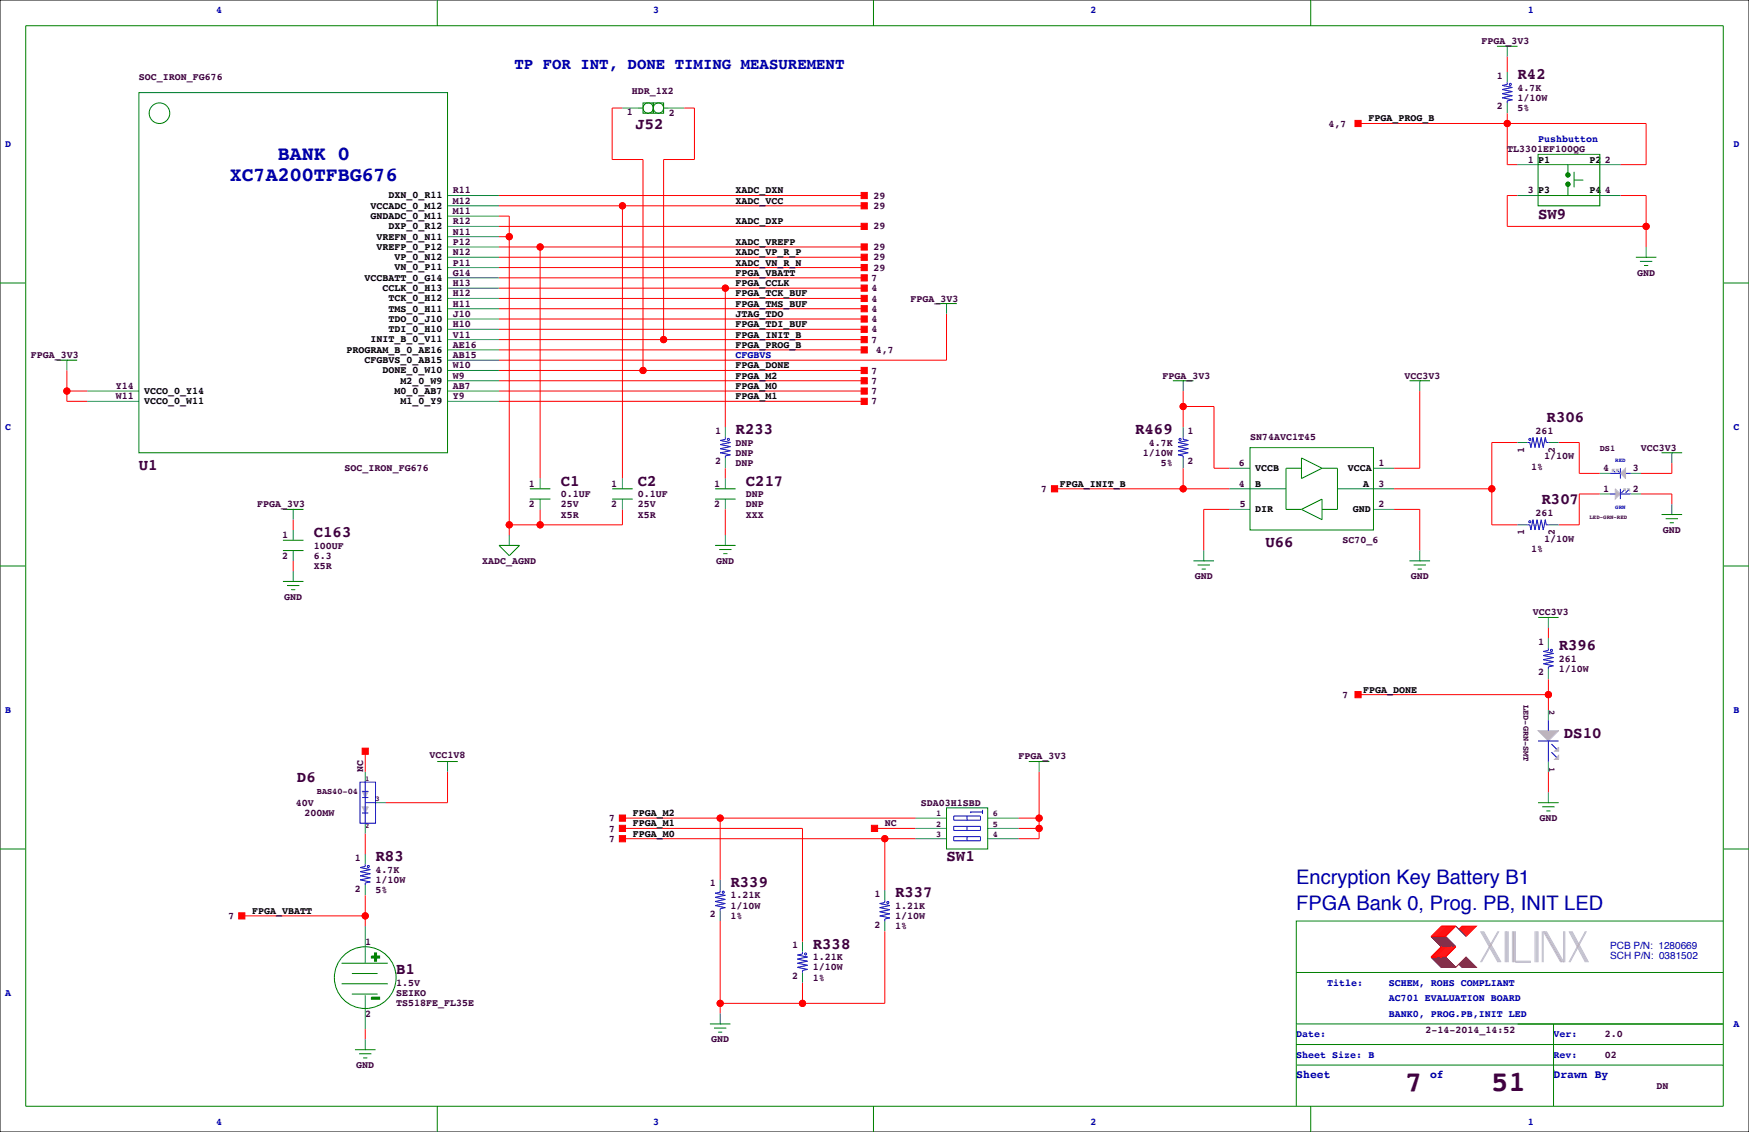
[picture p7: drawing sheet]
<svg xmlns="http://www.w3.org/2000/svg" width="432mm" height="279mm" viewBox="0 0 432 279" stroke-linecap="round" stroke-linejoin="round" font-family="sans-serif">
<path d="M0 0h431.8v279.4h-431.8z" fill="none" stroke="#000" stroke-width=".25"/>
<g fill="none" stroke="#f00" stroke-width=".25">
<path d="M372.1 14v3.8M153.7 26.7h-2.6v12.7h7.6v52M168.9 26.7h2.5v12.7h-7.6v44.4M335.3 30.5h71.1v10.1h-6.4M372.1 27.9v12.7h2.5M123.2 48.3h90.2M123.2 55.9h90.2M123.2 53.3h2.5v78.8M123.2 58.4h2.5M123.2 50.8h90.2M153.7 50.8v67.3M374.6 48.3h-2.5v7.6h34.3"/>
<path d="M400 48.3h6.4v12.7M123.2 63.5h90.2M123.2 66h90.2M123.2 61h90.2M123.2 76.2h90.2M123.2 68.6h90.2M123.2 73.7h90.2M123.2 78.7h90.2M123.2 71.1h90.2M133.3 61v57.1M179.1 71.1v34.3M233.7 77.5v11.4h-110.5"/>
<path d="M16.5 91.4v7.7h5.1M16.5 96.5h5.1M123.2 91.4h90.2M123.2 96.5h90.2M123.2 99.1h90.2M123.2 86.4h90.2M123.2 94h90.2M123.2 81.3h90.2M123.2 83.8h90.2M292.1 96.5v8.9M350.5 96.5v19.1h-6.3M179.1 115.6v2.5"/>
<path d="M292.1 100.3h7.6v15.3h3.8M292.1 115.6v5.1M374.6 109.2h-6.3v20.3h6.3M384.8 109.2h5.1v7.6h5.1M412.7 114.3v2.5h-7.6M72.4 128.3v2.5M72.4 138.4v2.6M133.3 125.7v3.8M153.7 125.7v3.8h-28M179.1 125.7v6.4M260.3 120.7h43.2M303.5 125.7h-6.3v10.2"/>
<path d="M344.2 125.7h6.3v10.2M344.2 120.7h24.1M395 121.9h-5.1v7.6h-5.1M405.1 121.9h7.6v2.6M382.3 154.9v2.6M335.3 171.4h47M382.3 167.6v7.7M90.2 185.4v5.1M110.5 190.5v7.6h-15.3M256.5 190.5v16.5h-5M382.3 190.5v5.1M90.2 205.7v5.1"/>
<path d="M153.7 204.5h44.4v27.9M153.7 201.9h72.4M153.7 207h72.4M177.8 201.9v15.3M215.9 204.5h10.2M218.4 207v12.7M251.5 204.5h5M251.5 201.9h5M59.7 226.1h30.5M90.2 221v7.6M177.8 227.3v22.9M218.4 229.9v17.7h-40.6"/>
<path d="M355.9 233.7l-2.6 2.5h3.6l2.5-2.5M355.9 228.6h3.5l-2.5 2.5h-3.6zM356.1 233.7l-2.5 2.5M356.1 228.6l-2.5 2.5M356.4 233.7l-2.6 2.5M356.4 228.6l-2.6 2.5M356.6 233.7l-2.5 2.5M356.6 228.6l-2.5 2.5M356.9 233.7l-2.6 2.5M356.9 228.6l-2.6 2.5M357.1 233.7l-2.5 2.5M357.1 228.6l-2.5 2.5"/>
<path d="M357.4 233.7l-2.6 2.5M357.4 228.6l-2.6 2.5M357.6 233.7l-2.5 2.5M357.6 228.6l-2.5 2.5M357.9 233.7l-2.6 2.5M357.9 228.6l-2.6 2.5M358.1 233.7l-2.5 2.5M358.1 228.6l-2.5 2.5M358.4 233.7l-2.5 2.5M358.4 228.6l-2.5 2.5M358.6 233.7l-2.5 2.5M358.6 228.6l-2.5 2.5"/>
<path d="M358.9 233.7l-2.5 2.5M358.9 228.6l-2.5 2.5M359.2 233.7l-2.6 2.5M359.2 228.6l-2.6 2.5M360.2 229.4l.7-.8h3.6l-2.6 2.5M361.2 228.6l-.8 .8M361.4 228.6l-1 1M361.7 228.6l-1 1M361.9 228.6l-1.2 1.3M362.2 228.6l-1.3 1.3M362.5 228.6l-1.6 1.5M362.7 228.6l-1.5 1.5"/>
<path d="M363 228.6l-1.8 1.8M363.2 228.6l-1.8 1.8M363.5 228.6l-2.1 2M363.7 228.6l-2 2M364 228.6l-2.3 2.3M364.2 228.6l-2.3 2.3M90.2 254v2.5M198.1 242.6v5"/>
<circle cx="372.1" cy="30.5" r=".76"/>
<circle cx="125.7" cy="58.4" r=".76"/>
<circle cx="153.7" cy="50.8" r=".76"/>
<circle cx="406.4" cy="55.9" r=".76"/>
<circle cx="133.4" cy="61" r=".76"/>
<circle cx="179.1" cy="71.1" r=".76"/>
<circle cx="16.5" cy="96.5" r=".76"/>
<circle cx="158.8" cy="91.4" r=".76"/>
<circle cx="163.8" cy="83.8" r=".76"/>
<circle cx="292.1" cy="100.3" r=".76"/>
<circle cx="125.7" cy="129.5" r=".76"/>
<circle cx="133.4" cy="129.5" r=".76"/>
<circle cx="292.1" cy="120.6" r=".76"/>
<circle cx="368.3" cy="120.6" r=".76"/>
<circle cx="382.3" cy="171.4" r=".76"/>
<circle cx="177.8" cy="201.9" r=".76"/>
<circle cx="218.4" cy="207" r=".76"/>
<circle cx="256.5" cy="204.5" r=".76"/>
<circle cx="256.5" cy="201.9" r=".76"/>
<circle cx="90.2" cy="226.1" r=".76"/>
<circle cx="177.8" cy="247.6" r=".76"/>
<circle cx="198.1" cy="247.6" r=".76"/>
</g>
<g fill="#f00" stroke="#f00" stroke-width=".25">
<path d="M215.1 203.7h1.6v1.5h-1.6z" fill-rule="evenodd"/>
<path d="M259.6 119.9h1.5v1.5h-1.5z" fill-rule="evenodd"/>
<path d="M152.9 201.2h1.5v1.5h-1.5z" fill-rule="evenodd"/>
<path d="M152.9 206.2h1.5v1.6h-1.5z" fill-rule="evenodd"/>
<path d="M212.6 90.7h1.5v1.5h-1.5z" fill-rule="evenodd"/>
<path d="M212.6 47.5h1.5v1.5h-1.5z" fill-rule="evenodd"/>
<path d="M212.6 62.7h1.5v1.6h-1.5z" fill-rule="evenodd"/>
<path d="M212.6 65.3h1.5v1.5h-1.5z" fill-rule="evenodd"/>
<path d="M212.6 85.6h1.5v1.5h-1.5z" fill-rule="evenodd"/>
<path d="M212.6 93.2h1.5v1.5h-1.5z" fill-rule="evenodd"/>
<path d="M212.6 98.3h1.5v1.5h-1.5z" fill-rule="evenodd"/>
<path d="M212.6 55.1h1.5v1.5h-1.5z" fill-rule="evenodd"/>
<path d="M212.6 60.2h1.5v1.5h-1.5z" fill-rule="evenodd"/>
<path d="M212.6 75.4h1.5v1.6h-1.5z" fill-rule="evenodd"/>
<path d="M212.6 80.5h1.5v1.5h-1.5z" fill-rule="evenodd"/>
<path d="M212.6 67.8h1.5v1.5h-1.5z" fill-rule="evenodd"/>
<path d="M212.6 72.9h1.5v1.5h-1.5z" fill-rule="evenodd"/>
<path d="M212.6 78h1.5v1.5h-1.5z" fill-rule="evenodd"/>
<path d="M212.6 83.1h1.5v1.5h-1.5z" fill-rule="evenodd"/>
<path d="M212.6 95.8h1.5v1.5h-1.5z" fill-rule="evenodd"/>
<path d="M212.6 70.4h1.5v1.5h-1.5z" fill-rule="evenodd"/>
<path d="M212.6 50h1.5v1.6h-1.5z" fill-rule="evenodd"/>
<path d="M334.5 29.7h1.5v1.5h-1.5z" fill-rule="evenodd"/>
<path d="M89.4 184.7h1.5v1.5h-1.5z" fill-rule="evenodd"/>
<path d="M58.9 225.3h1.6v1.5h-1.6z" fill-rule="evenodd"/>
<path d="M334.5 170.7h1.5v1.5h-1.5z" fill-rule="evenodd"/>
<path d="M152.9 203.7h1.5v1.5h-1.5z" fill-rule="evenodd"/>
<circle cx="292.1" cy="100.3" r=".76"/>
<circle cx="368.3" cy="120.6" r=".76"/>
<circle cx="292.1" cy="120.6" r=".76"/>
<circle cx="177.8" cy="201.9" r=".76"/>
<circle cx="218.4" cy="207" r=".76"/>
<circle cx="406.4" cy="55.9" r=".76"/>
<circle cx="158.8" cy="91.4" r=".76"/>
<circle cx="16.5" cy="96.5" r=".76"/>
<circle cx="133.4" cy="61" r=".76"/>
<circle cx="163.8" cy="83.8" r=".76"/>
<circle cx="179.1" cy="71.1" r=".76"/>
<circle cx="125.7" cy="58.4" r=".76"/>
<circle cx="133.4" cy="129.5" r=".76"/>
<circle cx="125.7" cy="129.5" r=".76"/>
<circle cx="153.7" cy="50.8" r=".76"/>
<circle cx="372.1" cy="30.5" r=".76"/>
<circle cx="90.2" cy="226.1" r=".76"/>
<circle cx="198.1" cy="247.6" r=".76"/>
<circle cx="177.8" cy="247.6" r=".76"/>
<circle cx="256.5" cy="201.9" r=".76"/>
<circle cx="256.5" cy="204.5" r=".76"/>
<circle cx="382.3" cy="171.4" r=".76"/>
</g>
<g fill="none" stroke="#008080" stroke-width=".25">
<path d="M372.1 11.4v2.6M372.1 17.8v2.5M153.7 26.7h3.8M165.1 26.7h3.8M372.1 25.4v2.5M110.5 48.3h12.7M110.5 58.4h12.7M110.5 55.9h12.7M110.5 53.3h12.7M110.5 50.8h12.7M374.6 48.3h5.1M374.6 40.6h5.1"/>
<path d="M395 48.3h5M395 40.6h5M110.5 78.7h12.7M110.5 76.2h12.7M110.5 73.7h12.7M110.5 71.1h12.7M110.5 68.6h12.7M110.5 66h12.7M110.5 63.5h12.7M110.5 61h12.7M233.7 74.9v2.6M406.4 61v2.5"/>
<path d="M16.5 88.9v2.5M21.6 99.1h12.7M21.6 96.5h12.7M110.5 99.1h12.7M110.5 96.5h12.7M110.5 94h12.7M110.5 91.4h12.7M110.5 88.9h12.7M110.5 86.4h12.7M110.5 83.8h12.7M110.5 81.3h12.7M292.1 94v2.5"/>
<path d="M350.5 94v2.5M133.3 118.1v2.6M153.7 118.1v2.6M179.1 105.4v2.5M179.1 113v2.6M179.1 118.1v2.6M292.1 105.4v2.5M292.1 113v2.6M303.5 115.6h5.1M339.1 115.6h5.1M374.6 109.2h2.6M382.3 109.2h2.5"/>
<path d="M395 116.8h2.5M402.6 116.8h2.5M412.7 111.8v2.5M72.4 125.7v2.6M72.4 130.8v2.5M72.4 135.9v2.5M125.7 132.1v2.5M133.3 123.2v2.5M153.7 123.2v2.5M179.1 123.2v2.5M179.1 132.1v2.5M297.2 135.9v2.5"/>
<path d="M303.5 125.7h5.1M303.5 120.7h14M330.2 120.7h14M339.1 125.7h5.1M350.5 135.9v2.5M374.6 129.5h2.6M382.3 129.5h2.5M395 121.9h2.5M402.6 121.9h2.5M412.7 124.5v2.5M72.4 141v2.5M382.3 152.4v2.5"/>
<path d="M382.3 157.5v2.5M382.3 165.1v2.5M382.3 175.3v2.5M90.2 190.5v2.5M92.7 198.1h2.5M110.5 188v2.5M256.5 188v2.5M382.3 188v2.5M382.3 195.6v2.5M90.2 203.2v2.5M90.2 210.8v2.6M90.2 218.4v2.6"/>
<path d="M177.8 217.2v2.5M218.4 219.7v2.5M226.1 207h7.6M226.1 204.5h7.6M226.1 201.9h7.6M243.8 207h7.7M243.8 204.5h7.7M243.8 201.9h7.7M90.2 228.6v9.1M177.8 224.8v2.5M198.1 232.4v2.5M218.4 227.3v2.6"/>
<path d="M90.2 245.6v8.4M90.2 256.5v2.6M177.8 250.2v2.5M198.1 240v2.6"/>
</g>
<g fill="none" stroke="#008000" stroke-width=".25">
<path d="M6.3 6.4h419.1v266.6h-419.1zM107.9 0v6.4M215.6 0v6.4M323.6 0v6.4M369.6 11.4h5M372.1 11.4h.1M34.3 22.9h76.2v88.9h-76.2zM157.5 26.7h1.2M158.7 25.4h2.6v2.5h-2.6zM161.3 25.4h2.5v2.5h-2.5zM163.8 26.7h1.3M379.7 38.1h15.3v12.7h-15.3z"/>
<path d="M379.7 40.6h15.3M379.7 48.3h15.3M387.1 40.6v2.1M387.1 46v2.3M388.6 42.4v3.8M388.6 44.4h2.3M0 69.8h6.3M231.1 74.9h5.1M233.7 74.9h.1M403.9 63.5h5M404.9 64.5h3M405.9 65.5h1"/>
<path d="M406.4 63.5h.1M425.4 69.8h6.4M14 88.9h5M16.5 88.9h.1M289.6 94h5M292.1 94h.1M348 94h5.1M350.5 94h.1M308.6 110.5h30.5v20.3h-30.5zM321.3 113l5.1 2.6-5.1 2.5zM321.3 115.6h-3.8v10.1h3.8M326.4 115.6h3.8v10.1h-3.8"/>
<path d="M410.2 111.8h5.1M412.7 111.8h.1M0 139.7h6.3M69.8 125.7h5.1M69.8 135.9h5.1M69.8 133.3h5.1M72.4 125.7h.1M123.2 134.6h5.1l-2.6 2.6zM125.7 134.6h.1M130.8 123.2h5.1M130.8 120.7h5.1M151.1 123.2h5.1"/>
<path d="M151.1 120.7h5.1M176.5 134.6h5.1M176.5 123.2h5.1M176.5 120.7h5.1M177.5 135.6h3.1M178.6 136.7h1M179.1 134.6h.1M294.6 138.4h5.1M295.7 139.4h3M297.2 138.4h.1M321.3 125.7l5.1-2.5v5.1zM348 138.4h5.1"/>
<path d="M349 139.4h3M350.5 138.4h.1M410.2 127h5.1M411.2 128h3.1M412.2 129h1.1M412.7 127h.1M425.4 139.7h6.4M69.8 143.5h5.1M70.9 144.5h3M71.9 145.5h1M72.4 143.5h.1M296.7 140.5h1"/>
<path d="M350 140.5h1M379.7 152.4h5.1M382.3 152.4h.1M107.9 188h5.1M110.5 188h.1M233.7 199.4h10.1v10.1h-10.1zM254 188h5.1M256.5 188h.1M379.7 198.1h5.1M380.7 199.1h3.1M382.3 198.1h.1M0 209.5h6.3"/>
<path d="M381.8 200.2h1M425.4 209.5h6.4M80 236.2h.1M84.3 237.7h11.5M90.2 233.7h.1M425.4 227.3h-105.4v35.6M84.3 242.8h11.5M86.9 245.4h6.3M86.9 240.3h6.3M87.6 259.1h5.1M90.2 259.1h.1M175.3 252.7h5"/>
<path d="M176.3 253.7h3M177.3 254.8h1M177.8 252.7h.1M320 257.8h105.4M320 252.7h105.4M320 240h105.4M383.5 252.7v20.3M88.6 260.1h3.1M89.7 261.1h1M107.9 273v6.4M215.6 273v6.4M320 262.9v10.1"/>
<path d="M320 262.9h105.4M323.6 273v6.4M383.5 264.2h.1"/>
<circle cx="39.4" cy="27.9" r="2.54"/>
<circle cx="160" cy="26.7" r="1.27"/>
<circle cx="162.6" cy="26.7" r="1.27"/>
<circle cx="387.1" cy="43.2" r=".51"/>
<circle cx="387.1" cy="45.5" r=".51"/>
<circle cx="90.2" cy="241.3" r="7.6"/>
</g>
<g fill="none" stroke="#00f" stroke-width=".25">
<path d="M372.1 20.3v.5l-1.3 .3 2.6 .5-2.6 .5 2.6 .5-2.6 .5 2.6 .5-2.6 .5 2.6 .5-1.3 .3v.5M179.1 107.9v.6l-1.3 .2 2.5 .5-2.5 .5 2.5 .5-2.5 .5 2.5 .6-2.5 .5 2.5 .5-1.2 .2v.5M292.1 107.9v.6l1.3 .2-2.6 .5 2.6 .5-2.6 .5 2.6 .5-2.6 .6 2.6 .5-2.6 .5 1.3 .2v.5M377.2 109.2h.5l.3 1.3 .5-2.6 .5 2.6 .5-2.6 .5 2.6 .5-2.6 .5 2.6 .5-2.6 .3 1.3h.5M397.5 116.8h2.5M398 115.8l.8 .8M399 115.8l.8 .8M400 115.6v2.5M401.3 116.8h1.3M377.2 129.5h.5l.3 1.3 .5-2.5 .5 2.5 .5-2.5 .5 2.5 .5-2.5 .5 2.5 .5-2.5 .3 1.2h.5M397.5 121.9h1.3M400 121.9h2.6"/>
<path d="M400 120.7v2.5M401.1 120.9l-.8 .8M402.1 120.9l-.8 .8M382.3 160v.5l-1.3 .3 2.5 .5-2.5 .5 2.5 .5-2.5 .5 2.5 .5-2.5 .5 2.5 .5-1.2 .3v.5M382.3 177.8v2.5M88.9 193h3.8v10.2h-3.8zM89.4 195.3h1.5M89.4 196.8h1.5M90.2 198.1h2.5M90.2 193v10.2M242.6 199.9v1M379.7 182.9h5.1"/>
<path d="M382.3 182.9v5.1M383 183.6l1.3 1.3M383 185.7l1.3 1.2M89.4 200.7h1.5M90.2 213.4v.5l-1.3 .2 2.5 .5-2.5 .5 2.5 .5-2.5 .6 2.5 .5-2.5 .5 2.5 .5-1.2 .2v.5M177.8 219.7v.5l-1.3 .3 2.6 .5-2.6 .5 2.6 .5-2.6 .5 2.6 .5-2.6 .5 2.6 .5-1.3 .3v.5M235.5 201.4h6.6v1h-6.6zM235.5 204h6.6v1h-6.6zM235.5 206.5h6.6v1h-6.6zM238.8 201.4v1M238.8 204v1M238.8 206.5v1"/>
<path d="M242.6 200.4h-3.1l.3 .3M198.1 234.9v.6l-1.3 .2 2.6 .5-2.6 .5 2.6 .5-2.6 .5 2.6 .6-2.6 .5 2.6 .5-1.3 .2v.5M218.4 222.2v.6l-1.2 .2 2.5 .5-2.5 .5 2.5 .5-2.5 .5 2.5 .6-2.5 .5 2.5 .5-1.3 .2v.5"/>
<circle cx="372.9" cy="20.8" r=".25"/>
<circle cx="179.8" cy="108.5" r=".25"/>
<circle cx="291.3" cy="108.5" r=".25"/>
<circle cx="377.7" cy="108.5" r=".25"/>
<circle cx="377.7" cy="128.8" r=".25"/>
<circle cx="383" cy="160.5" r=".25"/>
<circle cx="90.9" cy="213.9" r=".25"/>
<circle cx="178.6" cy="220.2" r=".25"/>
<circle cx="198.9" cy="235.5" r=".25"/>
<circle cx="219.2" cy="222.8" r=".25"/>
</g>
<g fill="#c0c0c0" stroke="#c0c0c0" stroke-width=".25">
<path d="M398.8 120.7l1.2 1.2-1.2 1.3z" fill-rule="evenodd"/>
<path d="M401.8 120.7h.5v.5z" fill-rule="evenodd"/>
<path d="M401.3 115.6v2.5l-1.3-1.3z" fill-rule="evenodd"/>
<path d="M399 115.8h.5l-.5 .5z" fill-rule="evenodd"/>
<path d="M398 115.8h.5l-.5 .5z" fill-rule="evenodd"/>
<path d="M400.8 120.7h.5v.5z" fill-rule="evenodd"/>
<path d="M89.4 195.3h1.5l-.7 1.5z" fill-rule="evenodd"/>
<path d="M89.4 199.1h1.5l-.7 1.6z" fill-rule="evenodd"/>
<path d="M379.7 180.3h5.1l-2.5 2.6z" fill-rule="evenodd"/>
<path d="M384.8 184.4v1h-1z" fill-rule="evenodd"/>
<path d="M383.8 187.5l1-1.1v1.1z" fill-rule="evenodd"/>
</g>
<g fill="#008000" stroke="#008000" stroke-width=".25">
<path d="M91.7 246.1h2v.5h-2z" fill-rule="evenodd"/>
<path d="M92.5 235.2h.5v.8h.7v.5h-.7v.7h-.5v-.7h-.8v-.5h.8z" fill-rule="evenodd"/>
<circle cx="387.1" cy="45.5" r=".51"/>
<circle cx="387.1" cy="43.2" r=".51"/>
</g>
<g fill="none" stroke="#800000" stroke-width=".25">
<path d="M353.3 236.2l2.6 2.6h3.5M353.3 231.1l2.6 2.6M353.6 231.1l2.5 2.6M353.6 236.2l2.5 2.6M353.8 231.1l2.6 2.6M353.8 236.2l2.6 2.6M354.1 231.1l2.5 2.6M354.1 236.2l2.5 2.6M354.3 231.1l2.6 2.6M354.3 236.2l2.6 2.6M354.6 231.1l2.5 2.6M354.6 236.2l2.5 2.6"/>
<path d="M354.8 231.1l2.6 2.6M354.8 236.2l2.6 2.6M355.1 231.1l2.5 2.6M355.1 236.2l2.5 2.6M355.3 231.1l2.6 2.6M355.3 236.2l2.6 2.6M355.6 231.1l2.5 2.6M355.6 236.2l2.5 2.6M355.9 231.1l2.5 2.6M355.9 236.2l2.5 2.6M356.1 231.1l2.5 2.6M356.1 236.2l2.5 2.6"/>
<path d="M356.4 231.1l2.5 2.6M356.4 236.2l2.5 2.6M356.6 231.1l2.6 2.6M356.6 236.2l2.6 2.6M356.9 231.1l2.5 2.6M356.9 236.2l2.5 2.6M359.4 228.6l2.5 2.5M360.2 238l.7 .8h3.6l-2.6-2.6-2.5 2.6M360.4 237.7l1 1.1M360.4 238l.8 .8M360.7 237.5l1.2 1.3M360.7 237.7l1 1.1"/>
<path d="M360.9 237.2l1.6 1.6M360.9 237.5l1.3 1.3M361.2 237l1.8 1.8M361.2 237.2l1.5 1.6M361.4 236.7l2.1 2.1M361.4 237l1.8 1.8M361.7 236.5l2.3 2.3M361.7 236.7l2 2.1M361.9 236.5l2.3 2.3"/>
</g>
<g fill="none" stroke="#c0c0c0" stroke-width=".25">
<path d="M365.5 229.9l4.3 7.6M365.8 229.9l4.3 7.6M366 229.9l4.3 7.6M366.3 229.9l4.3 7.6M369.8 229.9l-4.3 7.6M370.1 229.9l-4.3 7.6M371.6 229.9v7.6M371.9 229.9v7.6M372.1 229.9v7.6M372.4 229.9v7.6M373.4 229.9v7.6M373.6 229.9v7.6"/>
<path d="M373.9 229.9v7.6M374.1 229.9v7.6h3.9M374.1 237.2h3.9M379 229.9v7.6M379.2 229.9v7.6M379.5 229.9v7.6M379.7 229.9v7.6M380.7 229.9v7.6M381 237.5v-7.6l4.3 7.6M381.3 229.9l4.3 7.6M381.5 229.9l4.3 7.6M381.8 229.9l4.3 7.6v-7.6"/>
<path d="M386.3 229.9v7.6M387.3 229.9l4.1 7.6M387.6 229.9l4.1 7.6M387.9 229.9l4 7.6M388.1 229.9l4.1 7.6M391.4 229.9l-4.1 7.6M391.7 229.9l-4.1 7.6"/>
</g>
<g font-size="7.1" fill="#400040">
<text x="347" y="269.3">7</text>
<text x="368.2" y="269.3">51</text>
</g>
<g font-size="4.9" fill="#0000a0">
<text x="68.6" y="39.5">BANK 0</text>
<text x="56.7" y="44.6">XC7A200TFBG676</text>
<text x="320" y="218.2">Encryption Key Battery B1</text>
<text x="320" y="224.6">FPGA Bank 0, Prog. PB, INIT LED</text>
</g>
<text font-size="3.9" fill="#0000a0" x="127" y="17">TP FOR INT, DONE TIMING MEASUREMENT</text>
<g font-size="3.9" fill="#400040">
<text x="374.6" y="19.5">R42</text>
<text x="156.8" y="31.7">J52</text>
<text x="379.7" y="54.1">SW9</text>
<text x="181.6" y="107.2">R233</text>
<text x="280.2" y="107.2">R469</text>
<text x="381.8" y="104.1">R306</text>
<text x="34.3" y="116">U1</text>
<text x="138.4" y="119.9">C1</text>
<text x="157.5" y="119.9">C2</text>
<text x="184.1" y="119.9">C217</text>
<text x="380.6" y="124.5">R307</text>
<text x="77.5" y="132.6">C163</text>
<text x="312.4" y="135.1">U66</text>
<text x="384.8" y="160.5">R396</text>
<text x="386.1" y="182.1">DS10</text>
<text x="73.3" y="193">D6</text>
<text x="92.7" y="212.6">R83</text>
<text x="233.7" y="212.6">SW1</text>
<text x="180.3" y="218.9">R339</text>
<text x="221" y="221.5">R337</text>
<text x="200.7" y="234.2">R338</text>
<text x="97.8" y="240.5">B1</text>
</g>
<g font-size="2.8" fill="#0000a0">
<text x="320" y="266.1">Sheet</text>
<text x="353.1" y="266.1">of</text>
<text x="383.5" y="266.1">Drawn By</text>
</g>
<g font-size="2.5" fill="#0000a0">
<text x="53.3" y="3.3">4</text>
<text x="161.3" y="3.3">3</text>
<text x="269.2" y="3.3">2</text>
<text x="377.2" y="3.3">1</text>
<text x="379.7" y="35.1">Pushbutton</text>
<text x="1.3" y="36.3">D</text>
<text x="428" y="36.3">D</text>
<text x="181.6" y="88.4">CFGBVS</text>
<text x="1.3" y="106.2">C</text>
<text x="428" y="106.2">C</text>
<text x="1.3" y="176">B</text>
<text x="428" y="176">B</text>
<text x="397.5" y="236.8">SCH P/N: 0381502</text>
<text x="397.5" y="234.2">PCB P/N: 1280669</text>
<text x="1.3" y="245.9">A</text>
<text x="327.7" y="243.3">Title:</text>
<text x="342.9" y="243.3">SCHEM, ROHS COMPLIANT</text>
<text x="342.9" y="247.1">AC701 EVALUATION BOARD</text>
<text x="342.9" y="251">BANK0, PROG.PB,INIT LED</text>
<text x="320" y="256">Date:</text>
<text x="383.5" y="256">Ver:</text>
<text x="428" y="253.5">A</text>
<text x="320" y="261.1">Sheet Size: B</text>
<text x="383.5" y="261.1">Rev:</text>
<text x="53.3" y="277.6">4</text>
<text x="161.3" y="277.6">3</text>
<text x="269.2" y="277.6">2</text>
<text x="377.2" y="277.6">1</text>
</g>
<g font-size="2.5" fill="#400040">
<text x="365.8" y="10.9">FPGA_3V3</text>
<text x="34.3" y="19.8">SOC_IRON_FG676</text>
<text x="156" y="23.2">HDR_1X2</text>
<text x="369.6" y="19.4">1</text>
<text x="374.6" y="22.4">4.7K</text>
<text x="154.7" y="28.3">1</text>
<text x="165.1" y="28.7">2</text>
<text x="369.6" y="27">2</text>
<text x="374.6" y="24.9">1/10W</text>
<text x="374.6" y="27.4">5%</text>
<text x="328" y="31.2">4,7</text>
<text x="372.1" y="37.6">TL3301EF100QG</text>
<text x="377.2" y="40.1">1</text>
<text x="396.2" y="40.1">2</text>
<text x="111.8" y="47.8">R11</text>
<text x="377.2" y="47.8">3</text>
<text x="396.2" y="47.8">4</text>
<text x="111.8" y="52.8">M11</text>
<text x="111.8" y="50.3">M12</text>
<text x="215.7" y="51.6">29</text>
<text x="215.7" y="49">29</text>
<text x="111.8" y="57.9">N11</text>
<text x="111.8" y="55.4">R12</text>
<text x="215.7" y="56.6">29</text>
<text x="111.8" y="65.5">P11</text>
<text x="111.8" y="63">N12</text>
<text x="111.8" y="60.5">P12</text>
<text x="215.7" y="61.7">29</text>
<text x="215.7" y="64.3">29</text>
<text x="111.8" y="70.6">H13</text>
<text x="111.8" y="68.1">G14</text>
<text x="215.2" y="71.9">4</text>
<text x="215.2" y="69.3">7</text>
<text x="215.7" y="66.8">29</text>
<text x="404.2" y="68.1">GND</text>
<text x="111.8" y="75.7">H11</text>
<text x="111.8" y="73.2">H12</text>
<text x="215.2" y="74.4">4</text>
<text x="215.2" y="77">4</text>
<text x="224.8" y="74.4">FPGA_3V3</text>
<text x="111.8" y="83.3">V11</text>
<text x="111.8" y="80.8">H10</text>
<text x="111.8" y="78.2">J10</text>
<text x="215.2" y="79.5">4</text>
<text x="215.2" y="82">4</text>
<text x="7.6" y="88.4">FPGA_3V3</text>
<text x="111.8" y="88.4">AB15</text>
<text x="111.8" y="85.9">AE16</text>
<text x="215.2" y="84.6">7</text>
<text x="216.2" y="87.1">4,7</text>
<text x="111.8" y="93.5">W9</text>
<text x="111.8" y="90.9">W10</text>
<text x="215.2" y="94.7">7</text>
<text x="215.2" y="92.2">7</text>
<text x="287" y="93.5">FPGA_3V3</text>
<text x="346.7" y="93.5">VCC3V3</text>
<text x="28.6" y="98.6">W11</text>
<text x="28.6" y="96">Y14</text>
<text x="111.8" y="98.6">Y9</text>
<text x="111.8" y="96">AB7</text>
<text x="215.2" y="97.3">7</text>
<text x="215.2" y="99.8">7</text>
<text x="176.5" y="107">1</text>
<text x="293.2" y="107">1</text>
<text x="379.1" y="107">261</text>
<text x="181.6" y="110">DNP</text>
<text x="181.6" y="112.5">DNP</text>
<text x="282.2" y="112.5">1/10W</text>
<text x="283.6" y="110">4.7K</text>
<text x="308.6" y="108.7">SN74AVC1T45</text>
<text x="376.3" y="111.8" transform="rotate(-90 376.3 111.8)">1</text>
<text x="381.2" y="113.4">1/10W</text>
<text x="383.9" y="111.8" transform="rotate(-90 383.9 111.8)">2</text>
<text x="405.1" y="111.3">VCC3V3</text>
<text x="85.1" y="116.3">SOC_IRON_FG676</text>
<text x="176.5" y="114.6">2</text>
<text x="181.6" y="115.1">DNP</text>
<text x="286.6" y="115.1">5%</text>
<text x="293.2" y="114.6">2</text>
<text x="305.9" y="115.1">6</text>
<text x="340.4" y="115.1">1</text>
<text x="378" y="115.9">1%</text>
<text x="395.8" y="116.3">4</text>
<text x="403.1" y="116.3">3</text>
<text x="63.5" y="125.2">FPGA_3V3</text>
<text x="130.6" y="125.2">2</text>
<text x="130.6" y="120.1">1</text>
<text x="138.4" y="122.7">0.1UF</text>
<text x="138.4" y="125.2">25V</text>
<text x="150.9" y="120.1">1</text>
<text x="150.9" y="125.2">2</text>
<text x="157.5" y="122.7">0.1UF</text>
<text x="157.5" y="125.2">25V</text>
<text x="176.3" y="120.1">1</text>
<text x="176.3" y="125.2">2</text>
<text x="184.1" y="122.7">DNP</text>
<text x="184.1" y="125.2">DNP</text>
<text x="257.1" y="121.4">7</text>
<text x="305.9" y="120.1">4</text>
<text x="306.1" y="125.2">5</text>
<text x="340.4" y="125.2">2</text>
<text x="340.4" y="120.1">3</text>
<text x="395.8" y="121.4">1</text>
<text x="403.1" y="121.4">2</text>
<text x="138.4" y="127.8">X5R</text>
<text x="157.5" y="127.8">X5R</text>
<text x="184.1" y="127.8">XXX</text>
<text x="379.1" y="127.3">261</text>
<text x="410.5" y="131.6">GND</text>
<text x="69.6" y="132.8">1</text>
<text x="69.6" y="137.9">2</text>
<text x="77.5" y="135.4">100UF</text>
<text x="77.5" y="137.9">6.3</text>
<text x="331.5" y="134.1">SC70_6</text>
<text x="376.3" y="132.1" transform="rotate(-90 376.3 132.1)">1</text>
<text x="378" y="136.2">1%</text>
<text x="381.2" y="133.7">1/10W</text>
<text x="383.9" y="132.1" transform="rotate(-90 383.9 132.1)">2</text>
<text x="77.5" y="140.5">X5R</text>
<text x="119.1" y="139.2">XADC_AGND</text>
<text x="176.8" y="139.2">GND</text>
<text x="295" y="143">GND</text>
<text x="348.3" y="143">GND</text>
<text x="70.2" y="148.1">GND</text>
<text x="378.5" y="151.9">VCC3V3</text>
<text x="379.7" y="159.1">1</text>
<text x="379.7" y="166.7">2</text>
<text x="384.8" y="163.3">261</text>
<text x="384.8" y="165.9">1/10W</text>
<text x="331.5" y="172.2">7</text>
<text x="89.7" y="190.5" transform="rotate(-90 89.7 190.5)">NC</text>
<text x="106" y="187.2">VCC1V8</text>
<text x="251.5" y="187.5">FPGA_3V3</text>
<text x="73" y="198.9">40V</text>
<text x="75.1" y="201.4">200MW</text>
<text x="150.4" y="202.7">7</text>
<text x="218.4" y="204">NC</text>
<text x="227.3" y="198.9">SDA03H1SBD</text>
<text x="380" y="202.7">GND</text>
<text x="150.4" y="205.2">7</text>
<text x="150.4" y="207.8">7</text>
<text x="87.6" y="212.4">1</text>
<text x="92.7" y="215.4">4.7K</text>
<text x="87.6" y="220.1">2</text>
<text x="92.7" y="217.9">1/10W</text>
<text x="92.7" y="220.5">5%</text>
<text x="175.3" y="218.8">1</text>
<text x="180.3" y="221.7">1.21K</text>
<text x="215.9" y="221.3">1</text>
<text x="56.4" y="226.8">7</text>
<text x="175.3" y="226.4">2</text>
<text x="180.3" y="224.3">1/10W</text>
<text x="180.3" y="226.8">1%</text>
<text x="221" y="224.3">1.21K</text>
<text x="221" y="226.8">1/10W</text>
<text x="90.2" y="233.2">1</text>
<text x="215.9" y="228.9">2</text>
<text x="221" y="229.4">1%</text>
<text x="195.6" y="234">1</text>
<text x="200.7" y="239.5">1/10W</text>
<text x="200.7" y="237">1.21K</text>
<text x="97.8" y="243.3">1.5V</text>
<text x="97.8" y="245.9">SEIKO</text>
<text x="195.6" y="241.6">2</text>
<text x="200.7" y="242.1">1%</text>
<text x="90.2" y="251">2</text>
<text x="97.8" y="248.4">TS518FE_FL35E</text>
<text x="175.6" y="257.3">GND</text>
<text x="351.9" y="255">2-14-2014_14:52</text>
<text x="396.2" y="256">2.0</text>
<text x="87.9" y="263.7">GND</text>
<text x="396.2" y="261.1">02</text>
<text x="408.9" y="268.7">DN</text>
</g>
<g font-size="2.5">
<text x="337.8" y="30">FPGA_PROG_B</text>
<text x="379.7" y="40.1">P1</text>
<text x="392.4" y="40.1">P2</text>
<text x="181.6" y="47.8">XADC_DXN</text>
<text x="379.7" y="47.8">P3</text>
<text x="392.4" y="47.8">P4</text>
<text x="91.4" y="51.5">VCCADC_0_M12</text>
<text x="95.9" y="49">DXN_0_R11</text>
<text x="181.6" y="50.3">XADC_VCC</text>
<text x="91.4" y="54">GNDADC_0_M11</text>
<text x="92.9" y="59.1">VREFN_0_N11</text>
<text x="95.9" y="56.6">DXP_0_R12</text>
<text x="181.6" y="55.4">XADC_DXP</text>
<text x="92.9" y="61.7">VREFP_0_P12</text>
<text x="97.4" y="64.2">VP_0_N12</text>
<text x="181.6" y="60.5">XADC_VREFP</text>
<text x="181.6" y="65.5">XADC_VN_R_N</text>
<text x="181.6" y="63">XADC_VP_R_P</text>
<text x="90" y="69.3">VCCBATT_0_G14</text>
<text x="94.4" y="71.8">CCLK_0_H13</text>
<text x="97.4" y="66.7">VN_0_P11</text>
<text x="181.6" y="70.6">FPGA_CCLK</text>
<text x="181.6" y="68.1">FPGA_VBATT</text>
<text x="95.9" y="76.9">TMS_0_H11</text>
<text x="95.9" y="74.4">TCK_0_H12</text>
<text x="181.6" y="73.2">FPGA_TCK_BUF</text>
<text x="181.6" y="75.7">FPGA_TMS_BUF</text>
<text x="95.9" y="82">TDI_0_H10</text>
<text x="95.9" y="79.4">TDO_0_J10</text>
<text x="181.6" y="83.3">FPGA_INIT_B</text>
<text x="181.6" y="78.2">JTAG_TDO</text>
<text x="181.6" y="80.8">FPGA_TDI_BUF</text>
<text x="85.5" y="87.1">PROGRAM_B_0_AE16</text>
<text x="90" y="89.6">CFGBVS_0_AB15</text>
<text x="91.4" y="84.5">INIT_B_0_V11</text>
<text x="181.6" y="85.9">FPGA_PROG_B</text>
<text x="94.4" y="92.1">DONE_0_W10</text>
<text x="98.8" y="94.7">M2_0_W9</text>
<text x="181.6" y="93.5">FPGA_M2</text>
<text x="181.6" y="90.9">FPGA_DONE</text>
<text x="35.6" y="99.8">VCCO_0_W11</text>
<text x="35.6" y="97.2">VCCO_0_Y14</text>
<text x="97.4" y="97.2">M0_0_AB7</text>
<text x="98.8" y="99.8">M1_0_Y9</text>
<text x="181.6" y="96">FPGA_M0</text>
<text x="181.6" y="98.6">FPGA_M1</text>
<text x="309.9" y="116.3">VCCB</text>
<text x="332.7" y="116.3">VCCA</text>
<text x="261.6" y="120.1">FPGA_INIT_B</text>
<text x="309.9" y="120.1">B</text>
<text x="336.6" y="120.1">A</text>
<text x="309.9" y="126.5">DIR</text>
<text x="334" y="126.5">GND</text>
<text x="336.6" y="170.9">FPGA_DONE</text>
<text x="156.2" y="204">FPGA_M1</text>
<text x="156.2" y="201.4">FPGA_M2</text>
<text x="156.2" y="206.5">FPGA_M0</text>
<text x="62.2" y="225.6">FPGA_VBATT</text>
</g>
<g font-size="2.1" fill="#400040">
<text x="395" y="111.3">DS1</text>
<text x="376.1" y="174" transform="rotate(90 376.1 174)">LED-GRN-SMT</text>
<text x="382.5" y="175.3" transform="rotate(90 382.5 175.3)">2</text>
<text x="382.5" y="189.2" transform="rotate(90 382.5 189.2)">1</text>
<text x="78.2" y="195.9">BAS40-04</text>
<text x="231.1" y="201.5">1</text>
<text x="245.1" y="201.5">6</text>
<text x="231.1" y="206.6">3</text>
<text x="231.1" y="204">2</text>
<text x="245.1" y="204">5</text>
<text x="245.1" y="206.6">4</text>
</g>
<g font-size="1.8" fill="#400040">
<text x="90.2" y="192.7">1</text>
<text x="92.7" y="197.8">3</text>
<text x="90.2" y="204.4">2</text>
</g>
<g font-size="1.4" fill="#0000a0">
<text x="398.8" y="114">RED</text>
<text x="398.8" y="125.7">GRN</text>
</g>
<text font-size="1.4" fill="#400040" x="392.4" y="128">LED-GRN-RED</text>
</svg>
